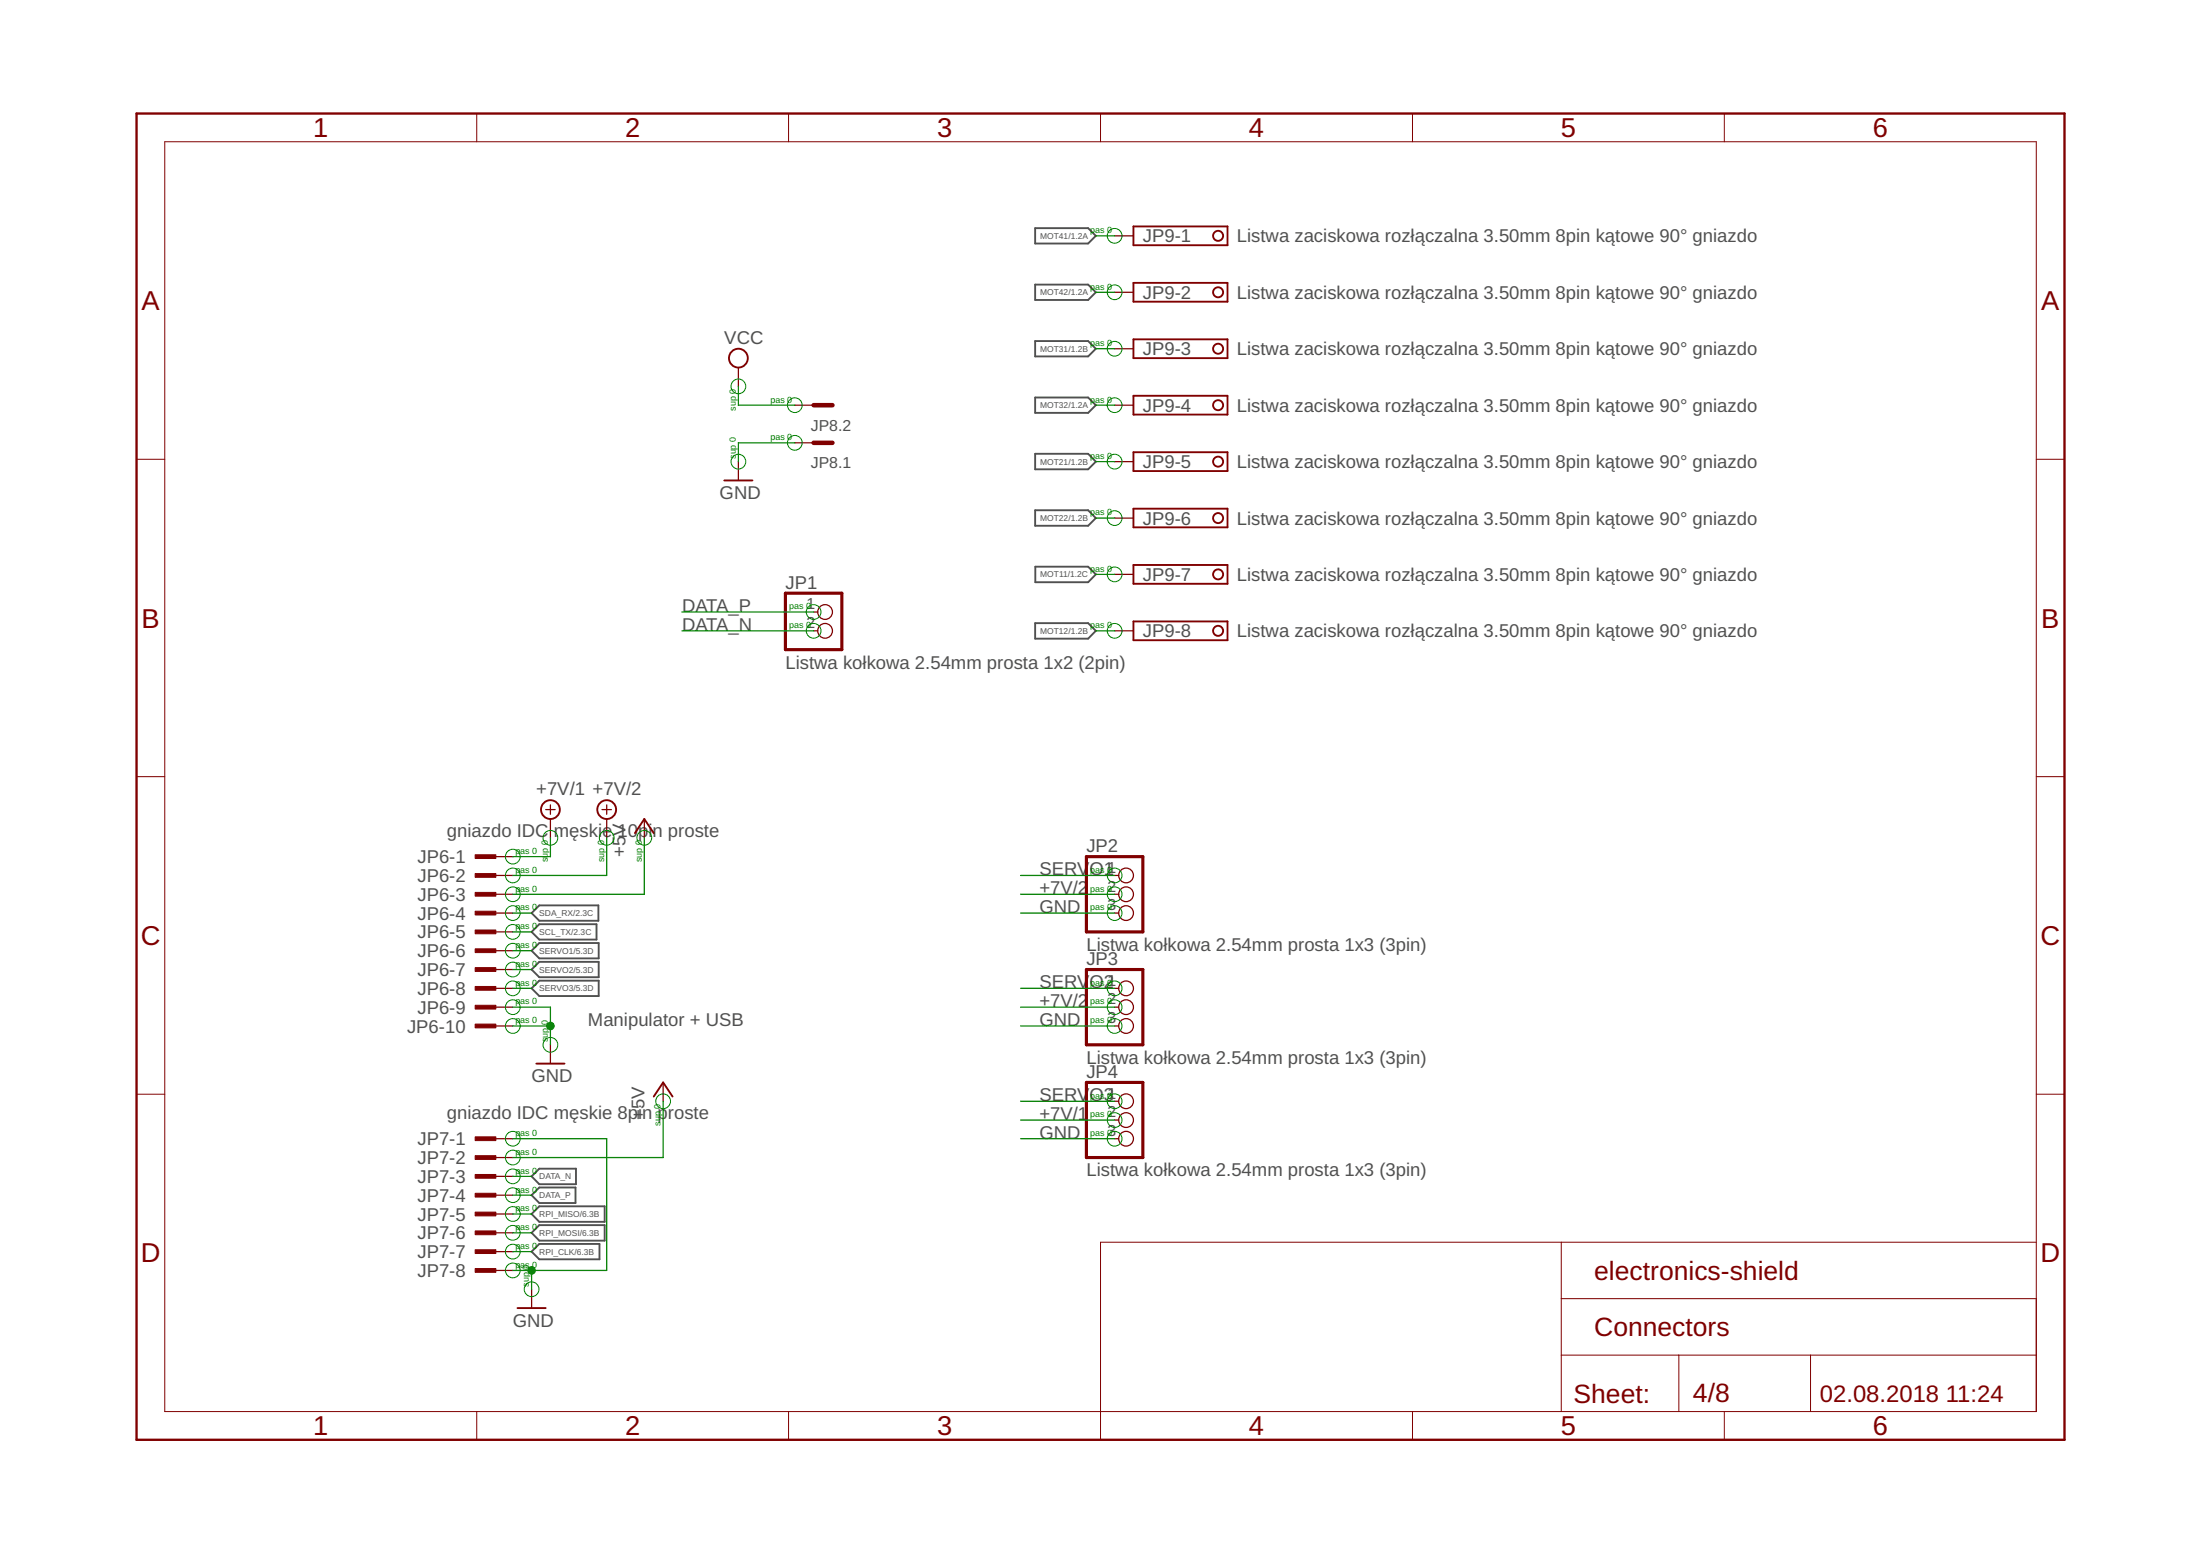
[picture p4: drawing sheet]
<svg xmlns="http://www.w3.org/2000/svg" width="297mm" height="210mm" viewBox="0 0 297 210" stroke-linecap="round" stroke-linejoin="round" font-family="sans-serif">
<g fill="none" stroke="#505050" stroke-width=".25">
<path d="M139.8 30.8h7.1l1.1 1-1.1 1.1h-7.1zM139.8 38.4h7.1l1.1 1.1-1.1 1h-7.1zM139.8 46h7.1l1.1 1.1-1.1 1h-7.1zM139.8 53.7h7.1l1.1 1-1.1 1h-7.1zM139.8 61.3h7.1l1.1 1-1.1 1.1h-7.1zM139.8 68.9h7.1l1.1 1-1.1 1.1h-7.1zM139.8 76.5h7.1l1.1 1-1.1 1.1h-7.1zM139.8 84.1h7.1l1.1 1.1-1.1 1h-7.1zM71.8 128.3l1-1h8v2.1h-8zM71.8 130.9l1-1.1h8v2.1h-8zM71.8 133.4l1-1h8v2.1h-8zM71.8 125.8l1-1h7.7v2h-7.7z"/>
<path d="M71.8 123.3l1-1.1h8v2.1h-8zM71.8 158.8l1-1h5v2.1h-5zM71.8 169l1-1.1h8.1v2.1h-8.1zM71.8 163.9l1-1.1h8.8v2.1h-8.8zM71.8 166.4l1-1h8.8v2.1h-8.8zM71.8 161.3l1-1h4.9v2.1h-4.9z"/>
</g>
<g fill="#800000" stroke="#800000" stroke-width=".14">
<path d="M64.2 115.4h2.8v.5h-2.8z"/>
<path d="M64.2 117.9h2.8v.5h-2.8z"/>
<path d="M64.2 120.5h2.8v.5h-2.8z"/>
<path d="M64.2 123h2.8v.5h-2.8z"/>
<path d="M64.2 125.5h2.8v.5h-2.8z"/>
<path d="M64.2 128.1h2.8v.5h-2.8z"/>
<path d="M64.2 130.6h2.8v.5h-2.8z"/>
<path d="M64.2 133.2h2.8v.5h-2.8z"/>
<path d="M64.2 135.7h2.8v.5h-2.8z"/>
<path d="M64.2 138.2h2.8v.5h-2.8z"/>
<path d="M64.2 153.5h2.8v.5h-2.8z"/>
<path d="M64.2 156h2.8v.5h-2.8z"/>
<path d="M64.2 158.5h2.8v.5h-2.8z"/>
<path d="M64.2 161.1h2.8v.5h-2.8z"/>
<path d="M64.2 163.6h2.8v.5h-2.8z"/>
<path d="M64.2 166.2h2.8v.5h-2.8z"/>
<path d="M64.2 168.7h2.8v.5h-2.8z"/>
<path d="M64.2 171.2h2.8v.5h-2.8z"/>
</g>
<g fill="none" stroke="#800000" stroke-width=".17">
<path d="M150.5 31.8h2.5M150.5 39.5h2.5M99.7 49.6v2.6M107.3 54.7h2.6M107.3 59.8h2.6M150.5 47.1h2.5M150.5 54.7h2.5M99.7 62.3v2.6M150.5 62.3h2.5M150.5 69.9h2.5M150.5 77.5h2.5M109.9 85.2h.5"/>
<path d="M109.9 82.6h.5M150.5 85.2h2.5M66.7 115.6h2.5M66.7 118.2h2.5M73.7 109.3h1.3M74.3 108.6v1.3M74.3 110.6v2.5M81.3 109.3h1.2M81.9 108.6v1.3M81.9 110.6v2.5M87 110.6v2.5M150.5 118.2h.5"/>
<path d="M66.7 120.7h2.5M66.7 123.3h2.5M66.7 125.8h2.5M66.7 128.3h2.5M66.7 130.9h2.5M66.7 133.4h2.5M66.7 136h2.5M66.7 138.5h2.5M150.5 120.7h.5M150.5 123.3h.5M150.5 133.4h.5M150.5 136h.5"/>
<path d="M150.5 138.5h.5M66.7 153.7h2.5M66.7 156.3h2.5M66.7 158.8h2.5M74.3 141v2.6M89.5 146.1v2.6M150.5 153.7h.5M150.5 148.7h.5M150.5 151.2h.5M66.7 161.3h2.5M66.7 163.9h2.5M66.7 166.4h2.5"/>
<path d="M66.7 169h2.5M66.7 171.5h2.5M71.8 174v2.6"/>
<circle cx="111.4" cy="85.2" r=".99"/>
<circle cx="111.4" cy="82.6" r=".99"/>
<circle cx="152" cy="118.2" r=".99"/>
<circle cx="152" cy="123.3" r=".99"/>
<circle cx="152" cy="120.7" r=".99"/>
<circle cx="152" cy="133.4" r=".99"/>
<circle cx="152" cy="136" r=".99"/>
<circle cx="152" cy="138.5" r=".99"/>
<circle cx="152" cy="148.7" r=".99"/>
<circle cx="152" cy="151.2" r=".99"/>
<circle cx="152" cy="153.7" r=".99"/>
</g>
<g fill="none" stroke="#800000" stroke-width=".25">
<path d="M153 30.6h12.7v2.5h-12.7zM153 38.2h12.7v2.5h-12.7zM153 45.8h12.7v2.5h-12.7zM153 53.4h12.7v2.6h-12.7zM97.8 64.9h3.8M153 61h12.7v2.6h-12.7zM153 68.7h12.7v2.5h-12.7zM153 76.3h12.7v2.5h-12.7zM153 83.9h12.7v2.5h-12.7zM85.7 112.5l1.3-1.9 1.3 1.9M72.4 143.6h3.8M88.3 148l1.2-1.9 1.3 1.9"/>
<path d="M69.9 176.6h3.8"/>
<circle cx="164.5" cy="39.5" r=".68"/>
<circle cx="164.5" cy="31.8" r=".68"/>
<circle cx="99.7" cy="48.3" r="1.27"/>
<circle cx="164.5" cy="47.1" r=".68"/>
<circle cx="164.5" cy="54.7" r=".68"/>
<circle cx="164.5" cy="69.9" r=".68"/>
<circle cx="164.5" cy="62.3" r=".68"/>
<circle cx="164.5" cy="77.5" r=".68"/>
<circle cx="164.5" cy="85.2" r=".68"/>
<circle cx="74.3" cy="109.3" r="1.27"/>
<circle cx="81.9" cy="109.3" r="1.27"/>
</g>
<g fill="none" stroke="#800000" stroke-width=".14">
<path d="M22.2 19.1h252.7v171.4h-252.7zM64.4 15.3v3.8M106.5 15.3v3.8M148.6 15.3v3.8M190.7 15.3v3.8M232.8 15.3v3.8M18.4 62h3.8M274.9 62h3.8M18.4 104.8h3.8M274.9 104.8h3.8M18.4 147.7h3.8M274.9 147.7h3.8"/>
<path d="M210.8 175.3h64.1M210.8 167.7v22.8M274.9 167.7h-126.3v26.7M64.4 190.5v3.9M106.5 190.5v3.9M190.7 190.5v3.9M210.8 182.9h64.1M226.7 182.9v7.6M232.8 190.5v3.9M244.5 182.9v7.6"/>
</g>
<path d="M18.4 15.3h260.3v179.1h-260.3z" fill="none" stroke="#800000" stroke-width=".32"/>
<path d="M109.9 59.8h2.5M109.9 54.7h2.5" fill="none" stroke="#800000" stroke-width=".61"/>
<path d="M106 80.1h7.7v7.6h-7.7zM146.7 115.6h7.6v10.2h-7.6zM146.7 130.9h7.6v10.1h-7.6zM146.7 146.1h7.6v10.2h-7.6z" fill="none" stroke="#800000" stroke-width=".42"/>
<g fill="none" stroke="#008000" stroke-width=".14">
<circle cx="150.5" cy="31.8" r=".99"/>
<circle cx="150.5" cy="39.5" r=".99"/>
<circle cx="99.7" cy="52.2" r=".99"/>
<circle cx="107.3" cy="59.8" r=".99"/>
<circle cx="107.3" cy="54.7" r=".99"/>
<circle cx="150.5" cy="54.7" r=".99"/>
<circle cx="150.5" cy="47.1" r=".99"/>
<circle cx="99.7" cy="62.3" r=".99"/>
<circle cx="150.5" cy="77.5" r=".99"/>
<circle cx="150.5" cy="62.3" r=".99"/>
<circle cx="150.5" cy="69.9" r=".99"/>
<circle cx="109.9" cy="82.6" r=".99"/>
<circle cx="109.9" cy="85.2" r=".99"/>
<circle cx="150.5" cy="85.2" r=".99"/>
<circle cx="69.2" cy="118.2" r=".99"/>
<circle cx="69.2" cy="115.6" r=".99"/>
<circle cx="74.3" cy="113.1" r=".99"/>
<circle cx="81.9" cy="113.1" r=".99"/>
<circle cx="87" cy="113.1" r=".99"/>
<circle cx="150.5" cy="118.2" r=".99"/>
<circle cx="69.2" cy="136" r=".99"/>
<circle cx="69.2" cy="120.7" r=".99"/>
<circle cx="69.2" cy="123.3" r=".99"/>
<circle cx="69.2" cy="125.8" r=".99"/>
<circle cx="69.2" cy="128.3" r=".99"/>
<circle cx="69.2" cy="130.9" r=".99"/>
<circle cx="69.2" cy="138.5" r=".99"/>
<circle cx="69.2" cy="133.4" r=".99"/>
<circle cx="150.5" cy="123.3" r=".99"/>
<circle cx="150.5" cy="138.5" r=".99"/>
<circle cx="150.5" cy="120.7" r=".99"/>
<circle cx="150.5" cy="133.4" r=".99"/>
<circle cx="150.5" cy="136" r=".99"/>
<circle cx="69.2" cy="153.7" r=".99"/>
<circle cx="69.2" cy="158.8" r=".99"/>
<circle cx="69.2" cy="156.3" r=".99"/>
<circle cx="74.3" cy="141" r=".99"/>
<circle cx="89.5" cy="148.7" r=".99"/>
<circle cx="150.5" cy="148.7" r=".99"/>
<circle cx="150.5" cy="153.7" r=".99"/>
<circle cx="150.5" cy="151.2" r=".99"/>
<circle cx="69.2" cy="161.3" r=".99"/>
<circle cx="69.2" cy="163.9" r=".99"/>
<circle cx="69.2" cy="169" r=".99"/>
<circle cx="69.2" cy="166.4" r=".99"/>
<circle cx="69.2" cy="171.5" r=".99"/>
<circle cx="71.8" cy="174" r=".99"/>
</g>
<g fill="none" stroke="#008000" stroke-width=".17">
<path d="M148 31.8h2.5M148 39.5h2.5M99.7 52.2v2.5h7.6M107.3 59.8h-7.6v2.5M148 47.1h2.5M148 54.7h2.5M148 77.5h2.5M148 62.3h2.5M148 69.9h2.5M92.1 85.2h17.8M92.1 82.6h17.8M148 85.2h2.5"/>
<path d="M74.3 113.1v2.5h-5.1M81.9 113.1v5.1h-12.7M87 113.1v7.6h-17.8M137.8 118.2h12.7M69.2 138.5h5.1M69.2 136h5.1v5M69.2 123.3h2.6M69.2 128.3h2.6M69.2 130.9h2.6M69.2 133.4h2.6M69.2 125.8h2.6M137.8 138.5h12.7"/>
<path d="M137.8 136h12.7M137.8 123.3h12.7M137.8 120.7h12.7M137.8 133.4h12.7M69.2 153.7h12.7v17.8h-12.7M69.2 158.8h2.6M89.5 148.7v7.6h-20.3M137.8 153.7h12.7M137.8 151.2h12.7M137.8 148.7h12.7M69.2 169h2.6M69.2 163.9h2.6"/>
<path d="M69.2 166.4h2.6M69.2 161.3h2.6M71.8 171.5v2.5"/>
</g>
<g fill="#008000" stroke="#008000" stroke-width=".14">
<circle cx="74.3" cy="138.5" r=".51"/>
<circle cx="71.8" cy="171.5" r=".51"/>
</g>
<g font-size="3.7" fill="#800000">
<text x="42.3" y="18.5">1</text>
<text x="84.4" y="18.5">2</text>
<text x="126.5" y="18.5">3</text>
<text x="168.6" y="18.5">4</text>
<text x="210.7" y="18.5">5</text>
<text x="252.9" y="18.5">6</text>
<text x="19.1" y="41.9">A</text>
<text x="275.6" y="41.9">A</text>
<text x="19.1" y="84.7">B</text>
<text x="275.6" y="84.7">B</text>
<text x="19" y="127.6">C</text>
<text x="275.5" y="127.6">C</text>
<text x="19" y="170.4">D</text>
<text x="275.5" y="170.4">D</text>
<text x="42.3" y="193.7">1</text>
<text x="84.4" y="193.7">2</text>
<text x="126.5" y="193.7">3</text>
<text x="168.6" y="193.7">4</text>
<text x="210.7" y="193.7">5</text>
<text x="252.9" y="193.7">6</text>
</g>
<g font-size="3.6" fill="#800000">
<text x="215.3" y="172.8">electronics-shield</text>
<text x="215.3" y="180.4">Connectors</text>
<text x="212.5" y="189.4">Sheet:</text>
<text x="228.6" y="189.3">4/8</text>
</g>
<g font-size="3.2" fill="#800000">
<text x="245.7" y="189.3">02.08.2018</text>
<text x="262.7" y="189.3">11:24</text>
</g>
<g font-size="2.5" fill="#505050">
<text x="154.3" y="32.7">JP9-1</text>
<text x="167" y="32.7">Listwa zaciskowa rozłączalna 3.50mm 8pin kątowe 90° gniazdo</text>
<text x="154.3" y="40.3">JP9-2</text>
<text x="167" y="40.3">Listwa zaciskowa rozłączalna 3.50mm 8pin kątowe 90° gniazdo</text>
<text x="97.8" y="46.4">VCC</text>
<text x="154.3" y="48">JP9-3</text>
<text x="167" y="48">Listwa zaciskowa rozłączalna 3.50mm 8pin kątowe 90° gniazdo</text>
<text x="154.3" y="55.6">JP9-4</text>
<text x="167" y="55.6">Listwa zaciskowa rozłączalna 3.50mm 8pin kątowe 90° gniazdo</text>
<text x="154.3" y="63.2">JP9-5</text>
<text x="167" y="63.2">Listwa zaciskowa rozłączalna 3.50mm 8pin kątowe 90° gniazdo</text>
<text x="97.2" y="67.4">GND</text>
<text x="154.3" y="70.8">JP9-6</text>
<text x="167" y="70.8">Listwa zaciskowa rozłączalna 3.50mm 8pin kątowe 90° gniazdo</text>
<text x="92.1" y="82.6">DATA_P</text>
<text x="106.1" y="79.4">JP1</text>
<text x="154.3" y="78.4">JP9-7</text>
<text x="167" y="78.4">Listwa zaciskowa rozłączalna 3.50mm 8pin kątowe 90° gniazdo</text>
<text x="92.1" y="85.2">DATA_N</text>
<text x="154.3" y="86">JP9-8</text>
<text x="167" y="86">Listwa zaciskowa rozłączalna 3.50mm 8pin kątowe 90° gniazdo</text>
<text x="106.1" y="90.2">Listwa kołkowa 2.54mm prosta 1x2 (2pin)</text>
<text x="72.4" y="107.4">+7V/1 +7V/2</text>
<text x="60.3" y="113">gniazdo IDC</text>
<text x="74.8" y="113">męskie 10p</text>
<text x="87.5" y="113">in proste</text>
<text x="56.4" y="116.5">JP6-1</text>
<text x="56.4" y="119.1">JP6-2</text>
<text x="84.5" y="115.6" transform="rotate(-90 84.5 115.6)">+5V</text>
<text x="140.3" y="118.2">SERV</text>
<text x="146.7" y="115">JP2</text>
<text x="147.1" y="118.2">O1</text>
<text x="56.4" y="121.6">JP6-3</text>
<text x="56.4" y="124.1">JP6-4</text>
<text x="140.3" y="123.3">GND</text>
<text x="140.3" y="120.7">+7V/2</text>
<text x="56.4" y="126.7">JP6-5</text>
<text x="56.4" y="129.2">JP6-6</text>
<text x="56.4" y="131.8">JP6-7</text>
<text x="146.7" y="128.3">Listwa kołkowa 2.54mm prosta 1x3 (3pin)</text>
<text x="146.7" y="130.2">JP3</text>
<text x="56.4" y="134.3">JP6-8</text>
<text x="56.4" y="136.8">JP6-9</text>
<text x="140.3" y="135.9">+7V/2</text>
<text x="140.3" y="133.4">SERV</text>
<text x="147.1" y="133.4">O2</text>
<text x="55" y="139.4">JP6-10</text>
<text x="79.4" y="138.5">Manipulator + USB</text>
<text x="140.3" y="138.5">GND</text>
<text x="146.7" y="143.6">Listwa kołkowa 2.54mm prosta 1x3 (3pin)</text>
<text x="71.8" y="146.1">GND</text>
<text x="140.3" y="148.6">SERV</text>
<text x="146.7" y="145.5">JP4</text>
<text x="147.1" y="148.6">O3</text>
<text x="56.4" y="154.6">JP7-1</text>
<text x="60.3" y="151.1">gniazdo IDC męskie 8pin p</text>
<text x="87" y="151.2" transform="rotate(-90 87 151.2)">+5V</text>
<text x="90.2" y="151.1">roste</text>
<text x="140.3" y="153.7">GND</text>
<text x="140.3" y="151.2">+7V/1</text>
<text x="56.4" y="157.2">JP7-2</text>
<text x="56.4" y="159.7">JP7-3</text>
<text x="146.7" y="158.8">Listwa kołkowa 2.54mm prosta 1x3 (3pin)</text>
<text x="56.4" y="162.2">JP7-4</text>
<text x="56.4" y="164.8">JP7-5</text>
<text x="56.4" y="167.3">JP7-6</text>
<text x="56.4" y="169.8">JP7-7</text>
<text x="56.4" y="172.4">JP7-8</text>
<text x="69.2" y="179.1">GND</text>
</g>
<g font-size="2.1" fill="#505050">
<text x="109.5" y="58.1">JP8.2</text>
<text x="109.5" y="63.2">JP8.1</text>
<text x="108.9" y="82.3">1</text>
<text x="108.9" y="84.8">2</text>
<text x="149.5" y="117.8">1</text>
<text x="149.5" y="120.4">2</text>
<text x="149.5" y="122.9">3</text>
<text x="149.5" y="133.1">1</text>
<text x="149.5" y="135.6">2</text>
<text x="149.5" y="138.1">3</text>
<text x="149.5" y="148.3">1</text>
<text x="149.5" y="150.8">2</text>
<text x="149.5" y="153.4">3</text>
</g>
<g font-size="1.2" fill="#008000">
<text x="147.2" y="31.5">pas 0</text>
<text x="147.2" y="39.1">pas 0</text>
<text x="147.2" y="46.7">pas 0</text>
<text x="99.3" y="55.4" transform="rotate(-90 99.3 55.4)">sup 0</text>
<text x="104" y="59.4">pas 0</text>
<text x="104" y="54.3">pas 0</text>
<text x="147.2" y="54.3">pas 0</text>
<text x="99.3" y="62" transform="rotate(-90 99.3 62)">sup 0</text>
<text x="147.2" y="62">pas 0</text>
<text x="147.2" y="69.6">pas 0</text>
<text x="147.2" y="77.2">pas 0</text>
<text x="106.6" y="82.3">pas 0</text>
<text x="106.6" y="84.8">pas 0</text>
<text x="147.2" y="84.8">pas 0</text>
<text x="69.6" y="115.3">pas 0</text>
<text x="69.6" y="117.8">pas 0</text>
<text x="74" y="116.4" transform="rotate(-90 74 116.4)">sup 0</text>
<text x="81.6" y="116.4" transform="rotate(-90 81.6 116.4)">sup 0</text>
<text x="86.6" y="116.4" transform="rotate(-90 86.6 116.4)">sup 0</text>
<text x="147.2" y="117.8">pas 0</text>
<text x="69.6" y="120.4">pas 0</text>
<text x="69.6" y="122.9">pas 0</text>
<text x="69.6" y="125.4">pas 0</text>
<text x="147.2" y="120.4">pas 0</text>
<text x="147.2" y="122.9">pas 0</text>
<text x="69.6" y="128">pas 0</text>
<text x="69.6" y="130.5">pas 0</text>
<text x="69.6" y="133.1">pas 0</text>
<text x="69.6" y="135.6">pas 0</text>
<text x="147.2" y="133.1">pas 0</text>
<text x="147.2" y="135.6">pas 0</text>
<text x="69.6" y="138.1">pas 0</text>
<text x="74" y="140.7" transform="rotate(-90 74 140.7)">sup</text>
<text x="74" y="138.4" transform="rotate(-90 74 138.4)">0</text>
<text x="147.2" y="138.1">pas 0</text>
<text x="147.2" y="148.3">pas 0</text>
<text x="69.6" y="153.4">pas 0</text>
<text x="69.6" y="155.9">pas 0</text>
<text x="89.2" y="151.9" transform="rotate(-90 89.2 151.9)">sup 0</text>
<text x="147.2" y="150.8">pas 0</text>
<text x="147.2" y="153.4">pas 0</text>
<text x="69.6" y="158.4">pas 0</text>
<text x="69.6" y="161">pas 0</text>
<text x="69.6" y="163.5">pas 0</text>
<text x="69.6" y="166.1">pas 0</text>
<text x="69.6" y="168.6">pas 0</text>
<text x="69.6" y="171.1">pas 0</text>
<text x="71.4" y="173.7" transform="rotate(-90 71.4 173.7)">sup</text>
<text x="71.4" y="171.4" transform="rotate(-90 71.4 171.4)">0</text>
</g>
<g font-size="1.1" fill="#505050">
<text x="140.4" y="32.2">MOT41/1.2A</text>
<text x="140.4" y="39.9">MOT42/1.2A</text>
<text x="140.4" y="47.5">MOT31/1.2B</text>
<text x="140.4" y="55.1">MOT32/1.2A</text>
<text x="140.4" y="62.7">MOT21/1.2B</text>
<text x="140.4" y="70.3">MOT22/1.2B</text>
<text x="140.5" y="77.9">MOT11/1.2C</text>
<text x="140.4" y="85.6">MOT12/1.2B</text>
<text x="72.8" y="123.7">SDA_RX/2.3C</text>
<text x="72.8" y="128.7">SERVO1/5.3D</text>
<text x="72.8" y="131.3">SERVO2/5.3D</text>
<text x="72.8" y="126.2">SCL_TX/2.3C</text>
<text x="72.8" y="133.8">SERVO3/5.3D</text>
<text x="72.8" y="159.2">DATA_N</text>
<text x="72.8" y="161.7">DATA_P</text>
<text x="72.8" y="164.3">RPI_MISO/6.3B</text>
<text x="72.8" y="166.8">RPI_MOSI/6.3B</text>
<text x="72.8" y="169.4">RPI_CLK/6.3B</text>
</g>
</svg>
